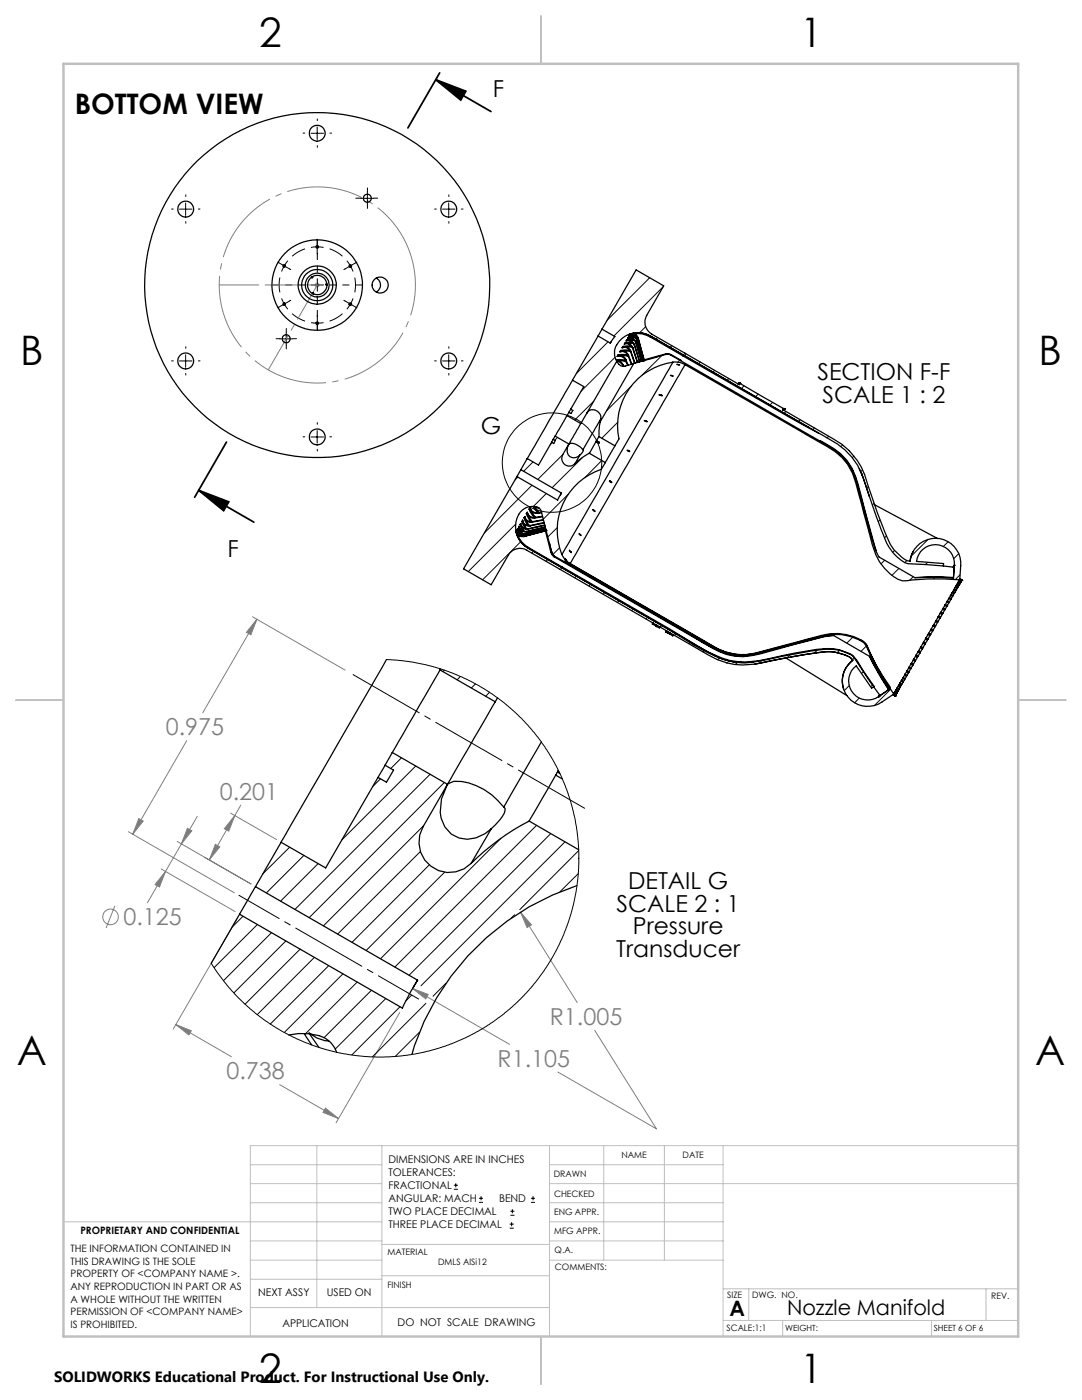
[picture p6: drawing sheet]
<svg xmlns="http://www.w3.org/2000/svg" width="216mm" height="279mm" viewBox="0 0 216 279" stroke-linecap="round" stroke-linejoin="round" font-family="sans-serif">
<g fill="none" stroke="#808080" stroke-width=".2">
<path d="M62.8 56.9h1M62.9 56.6l.7 .7M63.3 56.4v1M63.6 56.6l-.7 .7M50.4 123.1l18.5 10.6M51.3 123.6l-1.2 3.1-.9-.5zM51.3 123.6l-10.8 18.6M37.3 147.8l-10.8 18.7M25.6 166l21.2 12.2M27.7 163.4l.9 .5-2.1 2.6zM32.2 173.4l14.7 8.5M33 173.9l-1.2 3.1-.9-.5z"/>
<path d="M33 173.9l-3.6 6.3M35.3 167.9l14.8 8.5-9.2-5.3M36.2 168.4l-3.2 5.5M37.4 165.3l.9 .5-2.1 2.6zM39.4 162.9l-3.2 5.5M43 168.5l.9 .5-2.1 2.6zM46 162.3l9.2 5.3M46.8 162.8l-1.2 3.1-.8-.5zM48 160.7l-6.2 10.9M22.9 180.8l-1.7 4.4M47.3 183.3l-12.7 22.1M82.3 197.3l3.1 1.2-.5 .9z"/>
<path d="M82.3 197.3l19.4 11.1M103.9 182l11.3 18.1M103.9 182l2.1 2.6-.8 .5zM35.1 204.5l3.1 1.2-.5 .9zM35.1 204.5l11.1 6.4M55.8 216.5l11.8 6.7M79.8 202.1l-12.7 22M118.7 205.6l12.3 19.7-19.7-11.3M64.9 221.2l2.7 2-3.1-1.2z"/>
<circle cx="22.1" cy="183" r="1.55"/>
</g>
<g fill="none" stroke="#000" stroke-width=".2">
<path d="M62.1 26.6h2.5M63.3 25.3v2.5M72 39.6h2.5M73.3 38.3v2.5M35.8 41.7h2.5M37 40.5v2.5M62.1 49.4l.6-.1 1.9 .1M63.3 48v2.5M88.3 41.7h2.5M89.5 40.5v2.5M35.8 72h2.5M37 70.8v2.5"/>
<path d="M55.8 67.6h2.5M57.1 66.4v2.5M88.3 72h2.5M89.5 70.8v2.5M62.1 87.2h2.5M63.3 85.9v2.5M90.6 237.3h.8M90.6 236.5h.8M90.9 236.1v.9M95.6 240h.8M95.6 239.1h.8M96 238.7v.8"/>
<path d="M105.9 240h.9M105.9 239.1h.9M106.4 238.7v.8M101.7 245.1h.8M101.7 244.3h.8M101.8 242.5h.9M101.8 241.7h.9M102.1 243.9v.8M102.2 241.3v.8"/>
<circle cx="110.2" cy="92.3" r="9.9"/>
</g>
<path d="M87 15.9l6 2.3-1.1 1.8zM87 15.9l11 6.4M87.7 14.5l-6.3 11M39.7 97.9l5.9 2.3-1 1.7zM39.7 97.9l11 6.3M45.2 88.2l-6.4 11" fill="none" stroke="#000" stroke-width=".35"/>
<g fill="none" stroke="#000" stroke-width=".2" stroke-dasharray="15.2 1.3 1.3 1.3" stroke-linecap="butt">
<path d="M55.8 55.4l-.1 1.5 .1 1.5M56.7 53.1l-.5 1.1M56.7 53.1l.7-1.1M60.9 49.7l-1.4 .6-1.2 .8M68.3 51.1l-1.2-.8-1.3-.6M69.9 53.1l-.7-1.1M69.9 53.1l.5 1.1M70.8 58.4l.1-1.5-.1-1.5M56.7 60.7l.7 1M56.7 60.7l-.5-1.1M58.3 62.6l1.2 .9 1.4 .6M63.3 64.5l1.3-.1"/>
<path d="M63.3 64.5l-1.2-.1M65.8 64.1l1.3-.6 1.2-.9M69.9 60.7l.5-1.1M69.9 60.7l-.7 1"/>
</g>
<path d="M82 51.1a19.6 19.6 0 0 0-32.7-7.9 19.6 19.6 0 0 0 8.8 32.5 19.6 19.6 0 0 0 24.3-23.3l-.4-1.3" fill="none" stroke="#808080" stroke-width=".2" stroke-dasharray="15.2 1.3 1.3 1.3" stroke-dashoffset="3.3" stroke-linecap="butt"/>
<path d="M117.4 161.7l-47.7-27.5" fill="none" stroke="#000" stroke-width=".2" stroke-dasharray="15.2 1.3 1.3 1.3" stroke-dashoffset="-.8"/>
<path d="M83.5 199.4l-35.8-20.7" fill="none" stroke="#000" stroke-width=".2" stroke-dasharray="15.2 1.3 1.3 1.3" stroke-dashoffset="6"/>
<g fill="none" stroke="#c0c0c0" stroke-width=".2">
<path d="M50 232.4h26.2M50 236.2h26.2M63.2 228.6v32.3M76.2 228.6v38.1M109.6 228.6v38.1M109.6 232.4h34.7M109.6 236.2h93.6M120.5 228.6v22.9M132.6 228.6v22.9M144.3 228.6v38.1M203.2 228.6h-153.2v38.1M12.7 243.8h63.5"/>
<path d="M50 251.5h26.2M50 240h26.2M50 247.7h26.2M50 255.3h26.2M76.2 254.6h33.4M76.2 248.4h33.4M109.6 251.5h34.7M109.6 243.8h34.7M109.6 240h34.7M109.6 247.7h34.7M144.3 257.2h58.9M149.4 257.2v6.3"/>
<path d="M196.7 257.2v6.3M50 260.9h59.6M144.3 263.5h58.9M156.2 263.5v3.2M185.9 263.5v3.2"/>
</g>
<path d="M108 3.2v9.5M3.1 139.7h9.6M203.2 139.7h9.5M108 266.7v9.6" fill="none" stroke="#c0c0c0" stroke-width=".25"/>
<path d="M12.7 12.7h190.5v254h-190.5z" fill="none" stroke="#c0c0c0" stroke-width=".5"/>
<g fill="none" stroke="#000" stroke-width=".2" stroke-dasharray="15.2 1.3 1.3 1.3">
<path d="M37.1 39.2v-.3M60.8 26.6h-.3M63.3 24.1v-.4M63.3 29.1v.3M65.8 26.6h.4M72.1 39.5h-1.1M73.3 38.3v-.8M74.6 39.5h.8M89.6 39.2v-.3M34.6 41.7h-.4M37.1 44.2v.4M39.6 41.7h.3"/>
<path d="M55.6 52.4l-.2-.1M56.7 53.1l-1.1-.7M56.7 53.1l1.1 .6M57.8 53.7l.2 .1M63.3 48v-.3M63.3 50.5v.3M63.3 56.9v-1.3M63.3 56.9h-1.2M63.3 56.9v1.2M63.3 56.9h1.3M68.8 53.7l-.2 .1M69.9 53.1l1.1-.7"/>
<path d="M69.9 53.1l-1.1 .6M71 52.4l.2-.1M73.3 40.8v.8M87.1 41.7h-.4M89.6 44.2v.4M92.1 41.7h.3M34.6 72h-.4M37.1 69.5v-.3M37.1 74.5v.4M39.6 72h.3M55.6 61.3l-.2 .1M55.9 67.6h-.8"/>
<path d="M56.7 60.7l-1.1 .6M56.7 60.7l1.1-.6M57.1 66.3v-.7M57.1 68.8v.8M57.8 60.1l.2-.2M58.4 67.6h.8M63.3 64.5v1.2M63.3 64.5v-1.3M63.3 65.7v.3M63.3 63.2v-.2M68.8 60.1l-.2-.2M69.9 60.7l1.1 .6"/>
<path d="M69.9 60.7l-1.1-.6M71 61.3l.2 .1M87.1 72h-.4M89.6 69.5v-.3M89.6 74.5v.4M92.1 72h.3M60.8 87.2h-.3M63.3 84.7v-.4M63.3 89.7v.3M65.8 87.2h.4"/>
</g>
<path d="M60.8 56.9h-6.4M63.3 54.4v-6.4M63.3 59.4v6.4M65.8 56.9h6.4" fill="none" stroke="#000" stroke-width=".2" stroke-dasharray="15.2 1.3 1.3 1.3" stroke-dashoffset="13.9"/>
<path d="M63.3 56.9h-19.6M63.3 56.9l-9.8 16.9" fill="none" stroke="#808080" stroke-width=".2" stroke-dasharray="15.2 1.3 1.3 1.3" stroke-dashoffset="7.4"/>
<path d="M87 15.9l6 2.3-1.1 1.8zM39.7 97.9l5.9 2.3-1 1.7z" fill="#000"/>
<path d="M33 173.9l-1.2 3.1-.9-.5zM37.4 165.3l.9 .5-2.1 2.6zM27.7 163.4l.9 .5-2.1 2.6zM51.3 123.6l-1.2 3.1-.9-.5zM43 168.5l.9 .5-2.1 2.6zM46.8 162.8l-1.2 3.1-.8-.5zM103.9 182l1.3 3.1 .8-.5zM82.3 197.3l2.6 2.1 .5-.9zM35.1 204.5l3.1 1.2-.5 .9zM64.9 221.2l2.7 2-3.1-1.2z" fill="#808080"/>
<g fill="none" stroke="#000" stroke-width=".25">
<path d="M62.2 55.3a1.96 1.96 0 0 0 .1 3.3M62.3 55.2a1.92 1.92 0 0 1 2.9 1.5M62.3 55.2l-.1 .1M62.3 58.6l.2 .1M62.3 55.2l.1 .2-.1 .1-.1-.2M62.3 58.6l.1-.2 .1 .1v.2M65.2 56.9a1.94 1.94 0 0 1-2.7 1.8M65.2 56.7v.2M65.2 56.7h-.1v.2h.1M75.1 55.5a1.55 1.55 0 0 1 0 2.7M114.2 75.9l-9 15.6M114.2 75.9l2.3 1.3-2.6 4.5"/>
<path d="M119.3 67.1l2.5 1.4M119.3 67.1l-5.1 8.8M120.1 65.7l6.8-11.8 5.5 3.1-3.4 5.9a2.73 2.73 0 0 0 1 3.8l17.5 10.1 .1-.3M120.1 65.7l2.6 1.5-.9 1.3M120.1 65.7l-.8 1.4M121.9 68.3l-.1 .2M123 71.9l.4 .1M123 71.8l1.8 .1M123.1 72.1a1.48 1.48 0 0 0 1.6 1l1.8-.6M123.1 72.1a1.57 1.57 0 0 1 1.1 .8M123.1 72.1h.1M123.1 72.1l-6 10.3"/>
<path d="M123.2 71.1a1.36 1.36 0 0 1 1.6 .8M123.3 70.8l-.1 .3M123.3 70.8l.7 .2M123.3 70.8l.8-.1 1.2 .1M123.4 72l.5 .2 .4 .6M123.4 72l1.5 .2M123.7 71l-.5 .1M123.7 70.2a1.27 1.27 0 0 1 1.6 .8M123.8 70l-.1 .2M123.8 70l.7 .1M124 71l.5 .2 .4 .6M124 71l1.4 .1"/>
<path d="M124.1 69.4h.1a1.27 1.27 0 0 1 1.6 .8M124.1 69.4h.1M124.2 70.1l-.5 .1M124.2 72.9l.1 .2M124.3 69.1l-.2 .3M124.3 69.1l.7 .2M124.3 72.8l-.1 .1M124.3 72.8l.2 .3M124.5 70.1l.5 .2 .4 .6M124.5 70.1h1.3M124.7 68.5l-.1 .2a1.25 1.25 0 0 1 1.6 .8M124.7 68.5h.7"/>
<path d="M124.8 71.9l.4 1M124.9 71.8l-.1 .1M124.9 71.8l.4 1.1M125 69.3a1.36 1.36 0 0 1 .9 .8M125 69.3h1.1M125 67.9l-.1 .2 .5-.1a1.16 1.16 0 0 1 1.2 .9M125 67.9h.7M125.2 67.6a1.23 1.23 0 0 1 1.7 .8M125.3 67.4l-.1 .2M125.3 67.4l.7 .1M125.3 71l.7 1.7M125.4 68.5l.4 .3 .5 .6"/>
<path d="M125.4 68.5h1M125.4 70.9l-.1 .1M125.4 70.9l.7 1.8M125.4 67.1a1.26 1.26 0 0 1 1.7 .9v-.1M125.5 67l-.1 .1M125.5 67l.7 .1M125.6 66.9a1.22 1.22 0 0 1 1.6 .8M125.7 66.8l-.1 .1M125.7 66.8h.7M125.7 69.9l-1.9 .1M125.7 66.6a4.9 4.9 0 0 1 4.1 .5M125.7 66.6h.8"/>
<path d="M125.7 67.9l.5 .3 .4 .6M125.8 67.4l-.6 .2M125.8 70.2l.8 2.3M125.9 70.1l-.1 .1M125.9 70.1l.8 2.4M125.9 69l-1.6 .1M126 67l-.6 .1M126 67.5a1.33 1.33 0 0 1 .9 .8M126 66.7l-.4 .2M126.2 68.3l-1.5 .2M126.2 67.1a1.28 1.28 0 0 1 .9 .8M126.2 69.5l1 2.9"/>
<path d="M126.3 69.4l-.1 .1M126.3 69.4l.9 2.9M126.3 66.6l-.6 .2M126.3 66.9l-.8 .1M126.4 66.8a1.3 1.3 0 0 1 .9 .9h-.1M126.4 67.7l-1.4 .2M126.4 66.8h.3M126.4 67.2l-1.1 .2M126.5 66.6a1.33 1.33 0 0 1 .9 .9M126.5 66.6a4.7 4.7 0 0 1 3.2 .6M126.5 66.6a1.26 1.26 0 0 1 .9 1M126.5 72.5l-6.7 11.7"/>
<path d="M126.6 67.9h-.9M126.6 68.9l1 3.3M126.6 68.8v.1M126.6 68.8l1.1 3.4M126.7 67.4l-.7 .1M126.8 67l-.6 .1M126.9 68.4l1.1 3.7M126.9 68.3v.1M126.9 68.3l1.1 3.8M127.1 67.9l1.2 4.1M127.2 67.7l1.2 4.3M127.4 67.5v.1"/>
<path d="M127.4 67.5l1.1 4.3M128.4 72h.1M128.5 71.8l.1 .2zM128.5 71.9l-.1 .1M128.6 71.9h.1M128.6 71.9l-2.1 .6M129.7 67.2l6.6 3.8M129.8 67v.1M129.8 67a4.8 4.8 0 0 0-7.2 3v.9l.5 1.2M129.8 67.1l-.1 .1M129.8 67l6.6 3.9M131.5 78.8l.2 .1"/>
<path d="M131.6 78.8l.5 .2zM131.9 78.8l.3 .2M132.8 70.6h.7l.4 .2M132.8 70.6l.1 .1M132.8 70.6l-4.3 1.2M133.8 74.9l.5 .2zM133.8 70.9l-.8-.2-4.4 1.2M133.8 70.9l2 1.1M133.9 70.8l2 1.1-.1 .1M133.9 70.8l-.1 .1M134.3 72.3l-22.2 38.4M134.3 72.3a3.6 3.6 0 0 1 2.4 .5"/>
<path d="M134.3 72.3a12.8 12.8 0 0 0-10.8 15.3l-.8 1.4M135 72.7l.6 .1zM135.8 72l29.4 17a10.9 10.9 0 0 1 4.8 4.7M136.3 71l21.1 12.2 5.9 3.3M136.4 70.9l28 16.1a14.6 14.6 0 0 1 7.5 7.5M136.4 70.9l-.1 .1M136.4 70.9h.1M136.4 70.9l25.1 14.5M136.7 72.8l-23 39.7M136.7 72.8l25.6 14.8a27 27 0 0 1 5.7 3.7l1.1 1.3 1 1.8 .7 2 2.2 8.2a28.4 28.4 0 0 0 2.5 7.5 8.9 8.9 0 0 0 4.6 3.8h.9a46 46 0 0 1 10.5-.2M147.5 76.4h.1M147.5 76.4l-.2 .3z"/>
<path d="M147.5 76.4l.1 .1M147.5 76.4l-.1 .3M147.5 76.5h.1M147.6 76.5h.1M147.6 76.5l-.1 .2 .1-.2M147.6 76.5l-.2 .2M147.6 76.5l8.7 5M147.6 76.5l-.1 .2M103.2 95.1l-10.7 18.4 5.5 3.2 3.4-5.9a2.7 2.7 0 0 1 3.7-1l26 15-.2 .2M103.2 95.1l8.1 4.7 .7-1.4M103.9 93.7l-.7 1.4M103.9 93.7l8.1 4.7"/>
<path d="M105.2 91.5l-1.3 2.2M110.1 88.3l-2.6 4.5-2.3-1.3M110.4 87.7l-.3 .6M110.4 87.7l.4 .2-.3 .6-.4-.2M110.8 87l-.4 .7M110.8 87l2.7 1.6M112 98.4l-.2 .4M113.1 82.9l-2.3 4.1M113.1 82.9l2.8 1.6M113.5 88.6l-1.2 2.1a1.52 1.52 0 0 0 .4 2 1.52 1.52 0 0 0 2-.1M113.5 82.3l-.4 .6M113.9 81.7l-.4 .6"/>
<path d="M113.9 81.7l.4 .2-.4 .6-.4-.2M115.7 90.8l-1 1.8M115.9 84.5l-2.4 4.1M116.3 89.7v.4l-.6 .7M116.3 89.7a3.3 3.3 0 0 0-2.5-1.2l-.2 .1a1.64 1.64 0 0 0 .9 2.8l.4-.1 .8-.5M117.1 82.4a1.54 1.54 0 0 1 1.9-.5 1.54 1.54 0 0 1 .9 1.7M117.1 82.4l-1.2 2.1M117.6 90.5l-1.5 .9-1.4 1.2M117.6 90.5l3.2 1.8M118.9 88.2l-1.3 2.3M118.9 88.2l.6 .3 .1-.2M119 88l-.1 .2"/>
<path d="M119 88l.6 .3M119 87.9l.6 .4M119 87.9v.1M119.5 87.1l-.5 .8M119.5 87.1l3.2 1.9M119.8 84.2l-.3 2.9M119.9 83.6l-.1 .6M119.9 83.6l-3.6 6.1M120.8 92.3l-.8 1.4a12.8 12.8 0 0 0-7.9 17M121.6 96l.5 .3zM121.7 95.9l.1 .2M122.7 89l-1.9 3.3"/>
<path d="M125.1 89.9l.6 .2zM128.6 83.9l.5 .2zM156.2 81.7l10 5.8a13.7 13.7 0 0 1 6.9 9.2l.7 2a81.3 81.3 0 0 0 3.9 10 9.1 9.1 0 0 0 3.4 3.2l.5 .1M156.3 81.5l-.1 .2M156.3 81.5h.1M156.3 81.5l-.1 .3M156.3 81.5l.1 .1M156.4 81.6l-.2 .2M156.4 81.6h.1M156.4 81.6l-.1 .2M156.4 81.6l-.1 .2 .2-.1M156.5 81.7h.1"/>
<path d="M156.5 81.6h.1M156.5 81.6v.1M163.6 87.9a14.4 14.4 0 0 1 6.4 5.6l1.2 3.2 3.6 13.2M170 93.7l.7 1.5 2.9 10.7a15.3 15.3 0 0 0 1.8 5.2l7.2 4.2M170 93.7l1.1 3 2.8 10.5M171.4 93.5l.7 1.5M171.9 94.5l2.9 8.4 1.4 3.7a8.7 8.7 0 0 0 5 5.9l7 .5M171.9 94.5l1.6 4.6M103 106.1h.1M103 106.1a4.7 4.7 0 0 0 2.3 3.3M103 106.1l.3 .7M103 106l.4 .7"/>
<path d="M103 106l.1 .4M103.1 105.9l.4 .6M103.1 105.9l.2 .7M103.2 105.8l-.1 .1M103.2 105.8a1.24 1.24 0 0 0 1.5 1M103.2 105.8l.1 .5M103.3 105.6l.3 .6M103.3 105.6l.3 1M103.3 105.5v.1M103.3 106.8a4.3 4.3 0 0 0 2.1 2.5M103.3 106.8a1.23 1.23 0 0 0 1.2 .3M103.3 105.5a1.24 1.24 0 0 0 1.6 1"/>
<path d="M103.3 105.5l.2 .5M103.3 106.8h.1M103.4 106.7a1.31 1.31 0 0 0 1.2 .3M103.5 106.5a1.34 1.34 0 0 0 1.2 .3M103.5 106.5l.1 .4M103.5 105.2l.1-.2 .2 .5a1.16 1.16 0 0 0 1.3 .5M103.5 105.2l.4 .6M103.5 105.2l.4 1.1M103.6 106.2l.4 .2 .8 .1M103.6 106.2l.3 .5M103.8 104.7l.4 .5M103.8 104.7l.6 1.3"/>
<path d="M103.9 104.5l-.1 .2M103.9 105.8a1.12 1.12 0 0 0 1.2 .3M103.9 104.5a1.29 1.29 0 0 0 1.5 1M103.9 105.8l.3 .6M103.9 104.5v.1M104.1 104.1l.5 .5M104.1 104.1l.7 1.4M104.2 105.2a1.24 1.24 0 0 0 1.2 .4M104.2 105.2l.4 .8M104.3 103.8l-.2 .3M104.3 103.8v.1a1.28 1.28 0 0 0 1.5 1M104.3 103.8l.1 .5"/>
<path d="M104.5 107.1h.1M104.6 104.6l.7 .4h.5M104.6 103.3l.4 .6M104.6 103.3l.7 1.5M104.6 104.6l.5 1M104.7 103.1l-.1 .2M104.7 106.8h.1M104.7 103.1a1.29 1.29 0 0 0 1.6 1M104.7 103.1l.2 .5M104.7 106.8l4.2-1.1-4.2 1.1M104.9 106.5h-.1M105 103.9l.8 .3h.4"/>
<path d="M105 103.9l.6 1M105 102.5l.5 .5M105 102.5l.9 1.6M105.1 106v.1M105.2 102.2l-.2 .3M105.2 102.2a1.28 1.28 0 0 0 1.5 1.1M105.2 102.2l.2 .5M105.3 109.4h.1M105.3 109.4l6.7 3.8M105.4 109.3l-.1 .1M105.4 109.3l6.7 3.8M105.4 105.5v.1"/>
<path d="M105.5 103l.8 .4h.4M105.5 103l.7 1.1M105.6 101.6l.4 .5M105.6 101.6l.3 .7 .7 1M105.8 101.3l-.2 .3M105.8 101.3a1.33 1.33 0 0 0 1.5 1M105.8 101.3l.2 .5M105.8 104.9v.1M106 102.1l.8 .3h.4M106 102.1l.9 1.2M106.3 104.1l-.1 .1M106.4 101.1l.8 1.1"/>
<path d="M106.7 103.3v.1M107.3 102.3l-.1 .1M107.6 101.4l-1-.4 1 1.3M108.1 102.2l-.8 .1M108.1 102.3l-.9 .1M108.2 103l-1.5 .3M108.3 103.1l-1.6 .3M108.4 103.7l-2.1 .4M108.4 103.8l-2.2 .4M108.6 104.4l-2.8 .6M108.6 104.3l-2.8 .6M108.7 104.8l-3.3 .7"/>
<path d="M108.7 104.8l-3.3 .8M108.8 105.2l-3.7 .9M108.8 105.2l-3.7 .8M108.8 105.9l-4.3 1.2M108.8 105.9l1.1 4.3M108.9 105.9h.1h-.2M108.9 105.9l-4.3 1.1M108.9 105.5l-4.1 1M108.9 105.8l-4.3 1.2M108.9 105.5l-4 1M108.9 105.9h.1M109 105.9l-1-3.8a1.55 1.55 0 0 0-1.9-1 3.6 3.6 0 0 0-3.2 4 4.8 4.8 0 0 0 2.4 4.3"/>
<path d="M109 105.9l1.1 4.3M109 105.9h.1M109 105.9h-.2M109.9 110.2l.2 .5 .5 .4M110.1 110.2l.6 .8M110.1 110.2h-.2M110.1 110.2h.1M110.6 111.1l1.9 1.2M110.7 111l-.1 .1M110.7 111l1.9 1.1M112 113.2l27.2 15.8a15.2 15.2 0 0 0 11 3.2M112 113.2l21 12.2a75.3 75.3 0 0 0 10.9 6 12.7 12.7 0 0 0 6.3 .8"/>
<path d="M112 113.2h.1M112.1 113.1l21.5 12.4a74.7 74.7 0 0 0 10.4 5.8 15.4 15.4 0 0 0 9.8 .1l4.9-1.1a30.1 30.1 0 0 1 7.5-.8 9.1 9.1 0 0 1 4 1.3l.8 1 3.3 5.3M112.1 113.1l-.1 .1M112.1 110.7a3.9 3.9 0 0 0 1.6 1.8M112.5 112.3l29.3 16.9a11.5 11.5 0 0 0 9.9 1.3l12.7-3.4 1.9-.3M112.6 112.1l26.5 15.4a27.6 27.6 0 0 0 6.6 3.2l2.9 .2M112.6 112.1l-.1 .2M112.6 112.1l23.6 13.6a45.7 45.7 0 0 0 8.4 4.7l2 .4 2 .1M112.6 112.1h.1M112.7 111.4l.4 .5zM112.7 111.9l23.6 13.6a59 59 0 0 0 8.4 4.6 11.6 11.6 0 0 0 7.1 0 142.3 142.3 0 0 1 14.3-3.5 10.3 10.3 0 0 1 6.2 1.6l.6 .7 .3 .7a43.8 43.8 0 0 0 4.3 7.8M113.6 109.8l.4 .5z"/>
<path d="M113.7 112.5l26.7 15.4a14.8 14.8 0 0 0 6.7 2.7 19.5 19.5 0 0 0 7-1.2l6.7-1.8a22 22 0 0 1 6.5-1.2 9 9 0 0 1 5.5 2.1l.4 .9a42.7 42.7 0 0 0 5.1 9.1M115.5 106.5l.5 .4zM118.3 101.7l.4 .4zM118.3 101.7l.2 .1M174.5 100.7l12.6 6.8M181.6 112a5.1 5.1 0 0 1 5.5-4.6 5.1 5.1 0 0 1 4.6 5.5l-.2 2.6 .5 .2M182.2 110l-.3 .7-.3 1.3M188.2 113l2.2 .2M189 120l-.1 .2M189 120l.4 .1M189.3 119.5l-.3 .5M189.3 119.5l.5 .1"/>
<path d="M189.4 119.3l-.1 .2M189.4 119.3l.4 .1M189.7 118.9l-.3 .4M189.7 118.9l.4 .1M189.8 118.7l-.1 .2M189.8 119.6l-.4 .5M189.8 118.7l.4 .1M189.8 119.4v.2M190 118.3l-.2 .4M190 118.3l.5 .1M190.1 118.1l-.1 .2M190.1 118.1l.4 .1"/>
<path d="M190.1 119l-.3 .4M190.2 118.8l-.1 .2M190.3 115.3h.1M190.3 113.1l-.1 .1M190.3 115.3l-3-.2-4.7 .2M190.3 117.8l-.2 .3M190.3 113.1h.1M190.3 117.8h.5M190.4 117.7l-.1 .1M190.4 112.9v.1M190.4 113l-.1 .1M190.4 117.7h.4"/>
<path d="M190.4 112.9v.3M190.4 113l-.1 .2M190.4 113.2l-.1 2.1M190.4 112.8h.1M190.4 112.8v.1M190.4 112.8a3.8 3.8 0 0 0-3.4-4.1 3.8 3.8 0 0 0-4.1 3.3l5.4 .5-.1 .5M190.4 112.8l-.1 2.6-3.6-.2-4.1 .1M190.4 112.8v.4M190.5 118.4l-.3 .4M190.5 118.2v.2M190.6 117.3l-.2 .4M190.6 117.3h.4"/>
<path d="M190.6 117.2v.1M190.6 117.2h.5M190.8 117.8l-.3 .4M190.8 116.9l-.2 .3M190.8 117.7v.1M190.8 116.9h.5M190.9 116.8l-.1 .1M190.9 116.8h.4M191 116.5l-.1 .3M191 117.3l-.2 .4M191 116.5l.5 .1M191.1 116.5h-.1"/>
<path d="M191.1 116.5h.4M191.1 117.2l-.1 .1M191.2 116.2l-.1 .3M191.2 116.2l.5 .1M191.2 116.2h.1M191.2 116.2h.5M191.3 116.9l-.2 .3M191.3 116l-.1 .2M191.3 116h.5M191.3 116.8v.1M191.4 115.8h.1M191.4 115.8l-.1 .2"/>
<path d="M191.4 115.8l.5 .1M191.5 115.7h.1M191.5 115.7l-.1 .1M191.5 116.6l-.2 .2M191.5 115.7h.5M191.5 115.7h.4M191.5 115.7l.4 .1M191.5 116.5v.1M191.7 116.3l-.2 .2M191.7 116.2v.1M191.8 116l-.1 .2M191.9 115.9l-.1 .1"/>
<path d="M191.9 115.9h.1M191.9 115.8v.1M191.9 115.7v.1M191.9 115.7h.1M77.1 131.6l-21 36.5M87.8 133.7l-9.5 16.5M87.8 133.7l11 6.4M87.9 133.5l-.1 .2M99.3 139.3l-.5 .8M130.2 124.5h.1M130.2 124.5l.8 .5M130.2 124.3v.1"/>
<path d="M130.3 124.3l-.1 .2M130.9 125l.2 .1 .1-.3 8.3 4.8a16.1 16.1 0 0 0 8.7 3.1l2.4-.2M130.9 125h.1M131.1 125a.37 .37 0 0 0 .3 .3 .37 .37 0 0 0 .3-.2M132.9 126.1l.3 .2M132.9 126.1h.1M133 125.9l-.1 .2M133.2 126.3l.4 .2M133.3 126.1l-.1 .2M133.6 126.5l.6 .4 .2-.2M133.7 126.3l-.1 .2M134.4 126.6l-.1 .3"/>
<path d="M134.4 126.6l-.1 .2M150.2 132.2l2.9-.6a71.8 71.8 0 0 1 12.4-2.1l.7 .1a8.8 8.8 0 0 1 4.1 1.4l4 6.1M150.6 132.5l6.2-1.2 12.2 7.5M157.7 131.2l7-1.1a8.7 8.7 0 0 1 5.2 1.3l.2 .4M166.3 126.8h-.1a9.7 9.7 0 0 0-3.6 .7l-5 1.3a56.2 56.2 0 0 1-8.7 2.1h-.3M166.3 126.8l7.2 4.2M170.1 131.8a5.1 5.1 0 0 0-1.8 5.6M170.1 131.8a5.1 5.1 0 0 0-1.1 7 5.1 5.1 0 0 0 7 1.3l2.2-1.5 .4 .3M170.1 131.8a2.41 2.41 0 0 0-1.5-1.1 9.8 9.8 0 0 0-6-.4l-12 2.2M171.6 127.6a2.69 2.69 0 0 1 1.6 1.8 44.2 44.2 0 0 0 4.4 7.7M173.5 131l2.6 4.6 1.3 2M173.5 131l2.3 4.2 1.5 2.5"/>
<path d="M174.3 137.1l1.3 1.7 1.7-1.1M174.3 137.1l-.4 .2-3-4.4a3.8 3.8 0 0 0-.8 5.2 3.8 3.8 0 0 0 5.2 .9M175.3 139h.1M175.4 138.9h.1M175.4 138.9l-.1 .1M175.5 138.7l-.1 .2M175.6 138.8l-.3 .2M175.6 138.7l-.2 .2M177.4 137.6l-.1 .1M177.4 137.6l-2.1 1.4M177.6 137.3l-.1 .1M178.3 138.5h.1"/>
<path d="M178.3 138.5l.3 .4M178.4 138.4v.1M178.4 138.5h-.1M178.4 138.5l.2 .4M178.4 138.4l.2 .5M178.4 138.4h.1M178.4 138.4l.3 .3M178.4 138.3v.1M178.4 138.3l.3 .4M178.5 138.2l-.1 .1M178.5 138.2l.3 .4M178.5 138.1v.1"/>
<path d="M178.5 138.1l.3 .4M178.6 138.9h.1M178.6 138l-.1 .1M178.6 138l.3 .4M178.7 137.9l-.1 .1M178.7 138.7l-.1 .2M178.7 137.9l.3 .4M178.7 138.7h.1M178.8 138.6l-.1 .1M178.8 137.7l-.1 .2M178.8 138.5v.1M178.8 137.7l.3 .3"/>
<path d="M178.9 137.6l-.1 .1M178.9 137.6l.2 .4M178.9 138.4l-.1 .1M179 138.3l-.1 .1M179 137.3l-.1 .3M179 137.3l.3 .4M179.1 137.2l-.1 .1M179.1 137.2l.3 .4M179.1 138l-.1 .3M179.1 138h.1M179.3 136.9l-.2 .3M179.3 136.9l.3 .3"/>
<path d="M179.3 136.8v.1M179.3 137.7l-.2 .3M179.3 136.8l.3 .4M179.4 137.6l-.1 .1M179.5 136.4l-.2 .4M179.5 136.4l.3 .4M179.6 137.2l-.2 .4M179.6 136.3l-.1 .1M179.6 137.2h.1M179.6 136.3l.3 .3M179.8 135.9l-.2 .4M179.8 136.8l-.2 .4"/>
<path d="M179.8 135.9l.3 .3M179.9 135.7l-.1 .2M179.9 136.6l-.1 .2M179.9 135.7l.3 .4M180.1 136.2l-.2 .4M180.2 135.3l-.3 .4M180.2 135.3l.3 .3M180.2 136.1l-.1 .1M180.3 135.1l-.1 .2M180.3 135.1l.3 .4M180.5 135.6l-.3 .5M180.6 134.7l-.3 .4"/>
<path d="M180.6 135.5l-.1 .1M180.6 134.7l.3 .3M180.6 134.5v.2M180.6 134.5l.3 .3M180.9 135l-.3 .5M180.9 134l-.3 .5M180.9 134.8v.2M180.9 134l.4 .3M181 133.8l-.1 .2M181 133.8l.4 .3M181.3 134.3l-.4 .5M181.4 133.2l-.4 .6"/>
<path d="M181.4 134.1l-.1 .2M181.4 133.2l.3 .4M181.4 133.1v.1M181.4 133.1l.4 .3M181.7 133.6l-.3 .5M181.8 132.5l-.4 .6M181.8 133.4l-.1 .2M181.8 132.5l.3 .3M181.9 132.3l-.1 .2M181.9 132.3l.3 .3M182.1 132.8l-.3 .6M182.2 132.6l-.1 .2"/>
<path d="M182.2 131.7l-.3 .6M182.2 131.7l.4 .3M182.4 131.6l-.2 .1M182.4 131.6l.3 .2M182.6 132l-.4 .6M182.7 131.8l-.1 .2M182.7 130.9l-.3 .7M182.7 130.9l.4 .3M182.8 130.7l-.1 .2M182.8 130.7l.4 .3M183.1 131.2l-.4 .6M183.2 131l-.1 .2"/>
<path d="M183.2 130.1l-.4 .6M183.2 130.1l.4 .3M183.3 129.9l-.1 .2M183.3 129.9l.4 .2M183.6 130.4l-.4 .6M183.7 130.1l-.1 .3M183.7 129.2l-.4 .7M183.7 129.2l.3 .3M183.8 129l-.1 .2M183.8 129l.3 .3M184 129.5l-.3 .6M184.1 129.3l-.1 .2"/>
<path d="M184.2 128.4l-.4 .6M184.2 128.4l.3 .2M184.3 128.2l-.1 .2M184.3 128.2l.3 .2M184.5 128.6l-.4 .7M184.6 128.4l-.1 .2M184.7 127.5l-.4 .7M184.7 127.5l.4 .2M184.8 127.3l-.1 .2M184.8 127.3l.4 .2M185.1 127.7l-.5 .7M185.2 126.6l-.4 .7"/>
<path d="M185.2 127.5l-.1 .2M185.2 126.6l.4 .2M185.3 126.4l-.1 .2M185.3 126.4l.4 .2M185.6 126.8l-.4 .7M185.7 125.7l-.4 .7M185.7 126.6l-.1 .2M185.7 125.7l.4 .2M185.8 125.6l-.1 .1M185.8 125.6l.4 .1M186.1 125.9l-.4 .7M186.2 124.9l-.4 .7"/>
<path d="M186.2 125.7l-.1 .2M186.2 124.9l.4 .2M186.3 124.7l-.1 .2M186.3 124.7l.4 .2M186.6 125.1l-.4 .6M186.7 124l-.4 .7M186.7 124.9l-.1 .2M186.7 124l.4 .2M186.8 123.9l-.1 .1M186.8 123.9l.4 .1M187.1 124.2l-.4 .7M187.1 123.2l-.3 .7"/>
<path d="M187.1 123.2l.5 .2M187.2 124l-.1 .2M187.3 123l-.2 .2M187.3 123l.4 .2M187.6 123.4l-.4 .6M187.6 122.4l-.3 .6M187.6 122.4l.4 .2M187.7 123.2l-.1 .2M187.7 122.2l-.1 .2M187.7 122.2l.4 .1M188 122.6l-.3 .6M188.1 121.6l-.4 .6"/>
<path d="M188.1 121.6l.4 .1M188.1 122.3l-.1 .3M188.2 121.4l-.1 .2M188.2 121.4l.4 .2M188.5 121.7l-.4 .6M188.5 120.9l-.3 .5M188.5 120.9l.4 .1M188.6 120.7l-.1 .2M188.6 121.6l-.1 .1M188.6 120.7l.5 .1M188.9 120.2l-.3 .5M188.9 120.2l.5 .1"/>
<path d="M188.9 121l-.3 .6M189.1 120.8l-.2 .2M189.4 120.3l-.3 .5M189.4 120.1v.2M75.4 155.2l-10.4 18-8.9-5.1M76.8 152.7l-1.4 2.5M76.8 152.7l1.7 1-1.4 2.4-1.7-.9M78.3 150.2l-1.5 2.5M78.3 150.2l11 6.3M89.3 156.5l-4.9 8.5a6.1 6.1 0 0 0 1.6 7.9 6.1 6.1 0 0 0 8-.6M98.8 140.1l-9.5 16.4M108 148.1l-7.5 12.9"/>
<path d="M110.9 154.7l-5.3 9.2M110.9 154.7l1.3 .8M111.2 154.1l-.3 .6M111.2 154.1l.5 .3M111.4 153.8l.1 .1M111.4 153.8l-.2 .3M111.4 153.7v.1M51 177l-3.2 5.5M51 177l32.3 18.6M56.1 168.1l-5.1 8.9M98 165.4l-4 6.9M100.5 161a1.48 1.48 0 0 1-.2 1.9l-2.3 2.5"/>
<path d="M100.5 161a12.8 12.8 0 0 0-9.9-5.1l-1.2 .5a8.2 8.2 0 0 0-1.4 6.9 5.5 5.5 0 0 0 8.8 3.1l1.2-1M105.6 163.9a48.1 48.1 0 0 0-11.6 8.4M105.6 163.9l9.9 5.7M115.1 176.7a50.8 50.8 0 0 0-32.9 33.7M47.8 182.5l32.5 18.7 1.4-2.8 1.6-2.8M47.8 182.5l-5.6 9.7M83.3 195.6l-.9 1.5M57.6 206.6a11.1 11.1 0 0 1 7.3 .6 5 5 0 0 1 2.2 2.8M60.8 206.4l1.4 2.1M65.6 207.8a6.8 6.8 0 0 1-3.9-1.6l2 2.9"/>
<circle cx="63.3" cy="26.6" r="1.59"/>
<circle cx="73.3" cy="39.6" r=".8"/>
<circle cx="37" cy="41.7" r="1.58"/>
<circle cx="56.7" cy="53.1" r=".25"/>
<circle cx="63.3" cy="56.9" r="3.1"/>
<circle cx="63.3" cy="56.9" r="2.39"/>
<circle cx="63.3" cy="49.3" r=".27"/>
<circle cx="63.3" cy="56.9" r="34.4"/>
<circle cx="63.3" cy="56.9" r="9"/>
<circle cx="63.3" cy="56.9" r="3.8"/>
<circle cx="69.9" cy="53.1" r=".25"/>
<circle cx="75.9" cy="56.9" r="1.59"/>
<circle cx="89.5" cy="41.7" r="1.58"/>
<circle cx="37" cy="72" r="1.58"/>
<circle cx="56.7" cy="60.7" r=".26"/>
<circle cx="57.1" cy="67.6" r=".8"/>
<circle cx="63.3" cy="64.5" r=".25"/>
<circle cx="69.9" cy="60.7" r=".25"/>
<circle cx="89.5" cy="72" r="1.58"/>
<circle cx="63.3" cy="87.2" r="1.59"/>
</g>
<g fill="none" stroke="#000" stroke-width=".2">
<path d="M129.6 55.4l-8.4 8.5M132.4 57.2l-9.9 9.9M121.3 68.2l-6.3 6.3M122.7 71.3l-6.8 6.8M125.9 77.1l-4.9 4.9M128.8 65.2l-1.2 1.2M131.2 67.3l-.4 .4M132 71l-3.9 3.9M134.1 69l-.4 .3M135.6 71.9l-.4 .4M136.9 70.6l-.3 .3M138.5 73.5l-.2 .2"/>
<path d="M139.7 72.2l-.3 .4M141.3 75.2l-.2 .2M142.6 73.9l-.4 .4M144.2 76.8l-.2 .2M145.4 75.5l-.3 .4M147 78.5l-.2 .1M148.4 77l-.4 .5M151.3 78.6l-.5 .6M103.3 95.2l-.5 .6M106.2 96.8l-9.6 9.6M106.4 92.2l-1.9 1.9M109 98.5l-2.6 2.6"/>
<path d="M110.2 88.3l-.4 .5M111.2 87.3l-.5 .5M112.3 90.7l-5 5M113.5 98.6l-5.1 5M116.2 91.3l-6 6M118.5 80.1l-3.8 3.7M120.1 91.9l-3.4 3.4M123.3 84.3l-3.2 3.2M149.9 80.1l-.2 .2M152.7 81.7l-.2 .2M154.2 80.3l-.6 .5M155.5 83.4l-.1 .2"/>
<path d="M156.8 82.1l-.3 .3M158.4 85l-.2 .2M159.7 83.7l-.4 .4M161.3 86.7l-.2 .2M162.5 85.4l-.3 .4M164.1 88.3l-.2 .2M165.3 87.1l-.3 .3M166.9 90l-.2 .2M168.1 88.8l-.3 .3M169.1 92.3l-.2 .1M170.4 91l-.3 .3M170.7 95.2l-.2 .2"/>
<path d="M171.6 98.7l-.2 .2M172.1 93.8l-.3 .3M173.3 97.1l-.4 .3M102.9 104.6l-9.4 9.5M103.9 108.1l-7.6 7.6M106.5 110l-.4 .4M109.3 111.7l-.3 .3M111.2 105.3l-1.9 1.9M111.7 109.3l-1.4 1.4M112.1 113.3l-.3 .4M113.3 112.2l-.2 .2M115 115l-.3 .3"/>
<path d="M116.1 113.9l-.2 .1M117.8 116.6l-.3 .3M119 115.5l-.2 .2M120.7 118.3l-.3 .3M121.8 117.2l-.2 .1M123.5 119.9l-.3 .3M124.6 118.8l-.1 .2M172.6 102.3l-.2 .2M173.6 105.8l-.2 .2M174.4 100.4l-.3 .4M174.6 109.3l-.3 .2M175.6 103.8l-.4 .3"/>
<path d="M176.5 111.8l-.7 .7M176.9 107l-.4 .4M178.5 109.9l-.4 .3M179.4 113.5l-1.4 1.3M180.9 111.9l-.3 .4M182.2 115.1l-.7 .7M185.1 112.2l-.5 .5M185.2 107.7l-3.4 3.3M186.6 115.2l-.3 .3M189.2 108.1l-1 .9M191.3 110.5l-1 1M191.6 114.7l-1 .9"/>
<path d="M77.1 131.6l4.9 .5 3.2 .6 2.4 .7 4.6 1.7 4.4 2.4 4.1 2.8 3.8 3.5 3.5 4.3 2.7 4.2 2.1 4.6 1.6 4.9 .9 4.9 .2 3.3v2.5l-.5 5.2-1.1 4.7-1.5 4.3-2.4 4.8-3 4.4-3.1 3.5-3.3 2.9-4.1 2.9-3.6 1.9-2.8 1.2-3.4 1.1-4.8 1.1-5.3 .5-2.7-.1-2.8-.2-4-.7-5.1-1.5-2.8-1.2-2.7-1.3-3.5-2.2-2.1-1.6-2.3-2-3.2-3.5-2.1-2.7-1.1-1.8M88.7 133.7l-.3 .3M91.9 135l-.7 .7M94.9 136.5l-.8 .8M97.7 138.1l-.8 .9M126.4 121.5l-.4 .4M127.5 120.4l-.2 .2M129.2 123.2l-.3 .3M130.3 122.1l-.1 .1M132.1 124.8l-.4 .4M133.2 123.7l-.2 .2M134.9 126.5l-.3 .3"/>
<path d="M136 125.4l-.1 .2M137.8 128.1l-.4 .3M138.9 127l-.2 .2M140.6 129.8l-.3 .3M141.7 128.7l-.2 .1M143.5 131.3l-.3 .4M144.7 130.1l-.2 .2M147.1 132.2l-.4 .4M148.7 130.7l-.3 .2M152 131.8l-.6 .6M154.5 129.3l-.3 .4M157.7 130.7l-.6 .5"/>
<path d="M160.7 127.7l-.4 .4M163.1 129.8l-.6 .6M166.4 126.4l-.4 .4M167.5 129.8l-.4 .4M169.4 136.8l-.9 1M170.3 127l-1.3 1.3M170.5 131.3l-.4 .4M171.4 139.3l-.9 1M172.3 134l-.4 .4M173 128.8l-1.2 1.2M174.1 136.7l-.4 .4M174.4 131.9l-.3 .3"/>
<path d="M176 134.8l-.2 .2M177.7 137.6l-3.2 3.2M75.9 155.4l-1.5 1.6M80.1 151.2l-2.1 2.2M83 152.9l-14.8 14.7M85.8 154.5l-27 27M88.7 156.2l-27 26.9M57.8 169.1l-5.4 5.3M60.6 170.7l-7.4 7.5M63.5 172.4l-7.5 7.4M83.9 169.9l-16.5 16.5M84.5 164.8l-20 20"/>
<path d="M85.7 172.6l-15.5 15.5M88.7 174.1l-15.6 15.6M100 167.3l-24.1 24M107.1 164.7l-28.3 28.3M109.9 166.4l-28.3 28.2M112.7 168l-28.7 28.7M115.4 174.3l-3.7 3.7M115.5 169.8l-11.8 11.7M48.5 182.8l-2.2 2.3M51.4 184.5l-8.7 8.6M54.2 186.1l-9.6 9.6M57 187.8l-10.3 10.4"/>
<path d="M59.9 189.4l-11 11M62.7 191.1l-11.4 11.4M65.6 192.7l-11.7 11.7M68.4 194.3l-11.7 11.8M71.3 196l-10.3 10.3M74.1 197.6l-9.4 9.5M77 199.3l-10.1 10.1M82.1 198.6l-1.1 1.2M89 196.3l-2.6 2.5M102.7 182.6l-.7 .7M79.8 200.9l-9.6 9.6M83.7 206l-4.8 4.8"/>
<path d="M85 200.2l-10.7 10.7"/>
</g>
<g font-size="8.1">
<text x="51.7" y="9.3">2</text>
<text x="159.7" y="9.3">1</text>
<text x="4" y="72.8">B</text>
<text x="207.2" y="72.8">B</text>
<text x="3.3" y="212.5">A</text>
<text x="206.5" y="212.5">A</text>
<text x="51.7" y="276">2</text>
<text x="159.7" y="276">1</text>
</g>
<text font-size="5.6" x="14.9" y="22.7">BOTTOM VIEW</text>
<g font-size="4.7">
<text x="98.3" y="19.4">F</text>
<text x="163.1" y="75.9">SECTION F-F</text>
<text x="164.1" y="80.5">SCALE 1 : 2</text>
<text x="95.9" y="86.6">G</text>
<text x="45.4" y="111.2">F</text>
<text x="125.3" y="177.4">DETAIL G</text>
<text x="123" y="181.9">SCALE 2 : 1</text>
<text x="123" y="191">Transducer</text>
<text x="126.3" y="186.5">Pressure</text>
</g>
<g font-size="4.7" fill="#808080">
<text x="33.1" y="146.8">0.975</text>
<text x="43.9" y="159.7">0.201</text>
<text x="24.6" y="184.7">0.125</text>
<text x="109.7" y="204.6">R1.005</text>
<text x="45.2" y="215.4">0.738</text>
<text x="99.3" y="212.9">R1.105</text>
</g>
<g font-size="4.2">
<text x="145.6" y="262.7">A</text>
<text x="157" y="262.4">Nozzle Manifold</text>
</g>
<text font-size="3" x="10.8" y="275.7">SOLIDWORKS Educational Product. For Instructional Use Only.</text>
<g font-size="2.1">
<text x="77.5" y="232.2">DIMENSIONS ARE IN INCHES</text>
<text x="77.5" y="234.7">TOLERANCES:</text>
<text x="77.5" y="237.3">FRACTIONAL</text>
<text x="77.5" y="239.9">ANGULAR: MACH</text>
<text x="99.6" y="239.9">BEND</text>
<text x="77.5" y="242.5">TWO PLACE DECIMAL</text>
<text x="77.5" y="245.1">THREE PLACE DECIMAL</text>
<text x="51.5" y="258.7">NEXT ASSY</text>
<text x="65.2" y="258.6">USED ON</text>
<text x="56.3" y="264.8">APPLICATION</text>
<text x="79.3" y="264.6">DO NOT SCALE DRAWING</text>
</g>
<g font-size="2">
<text x="14.1" y="249.9">THE INFORMATION CONTAINED IN</text>
<text x="16" y="246.3">PROPRIETARY AND CONFIDENTIAL</text>
<text x="14.1" y="252.4">THIS DRAWING IS THE SOLE</text>
<text x="14.1" y="254.9">PROPERTY OF &lt;COMPANY NAME &gt;.</text>
<text x="14.1" y="257.4">ANY REPRODUCTION IN PART OR AS</text>
<text x="14.1" y="260">A WHOLE WITHOUT THE WRITTEN</text>
<text x="14.1" y="262.5">PERMISSION OF &lt;COMPANY NAME&gt;</text>
<text x="14.1" y="265">IS PROHIBITED.</text>
</g>
<g font-size="1.8">
<text x="124" y="231.1">NAME</text>
<text x="136.2" y="231.1">DATE</text>
<text x="110.5" y="234.8">DRAWN</text>
<text x="110.5" y="238.9">CHECKED</text>
<text x="110.6" y="242.5">ENG APPR.</text>
<text x="77.3" y="250.5">MATERIAL</text>
<text x="110.6" y="246.3">MFG APPR.</text>
<text x="110.7" y="250">Q.A.</text>
<text x="77.3" y="257">FINISH</text>
<text x="87.4" y="252.4">DMLS AlSi12</text>
<text x="110.7" y="253.5">COMMENTS:</text>
<text x="145.1" y="259">SIZE</text>
<text x="150.1" y="259.1">DWG. NO.</text>
<text x="197.8" y="259.2">REV.</text>
<text x="145" y="265.7">SCALE:1:1</text>
</g>
<g font-size="1.7">
<text x="156.7" y="265.7">WEIGHT:</text>
<text x="186.3" y="265.7">SHEET 6 OF 6</text>
</g>
</svg>
